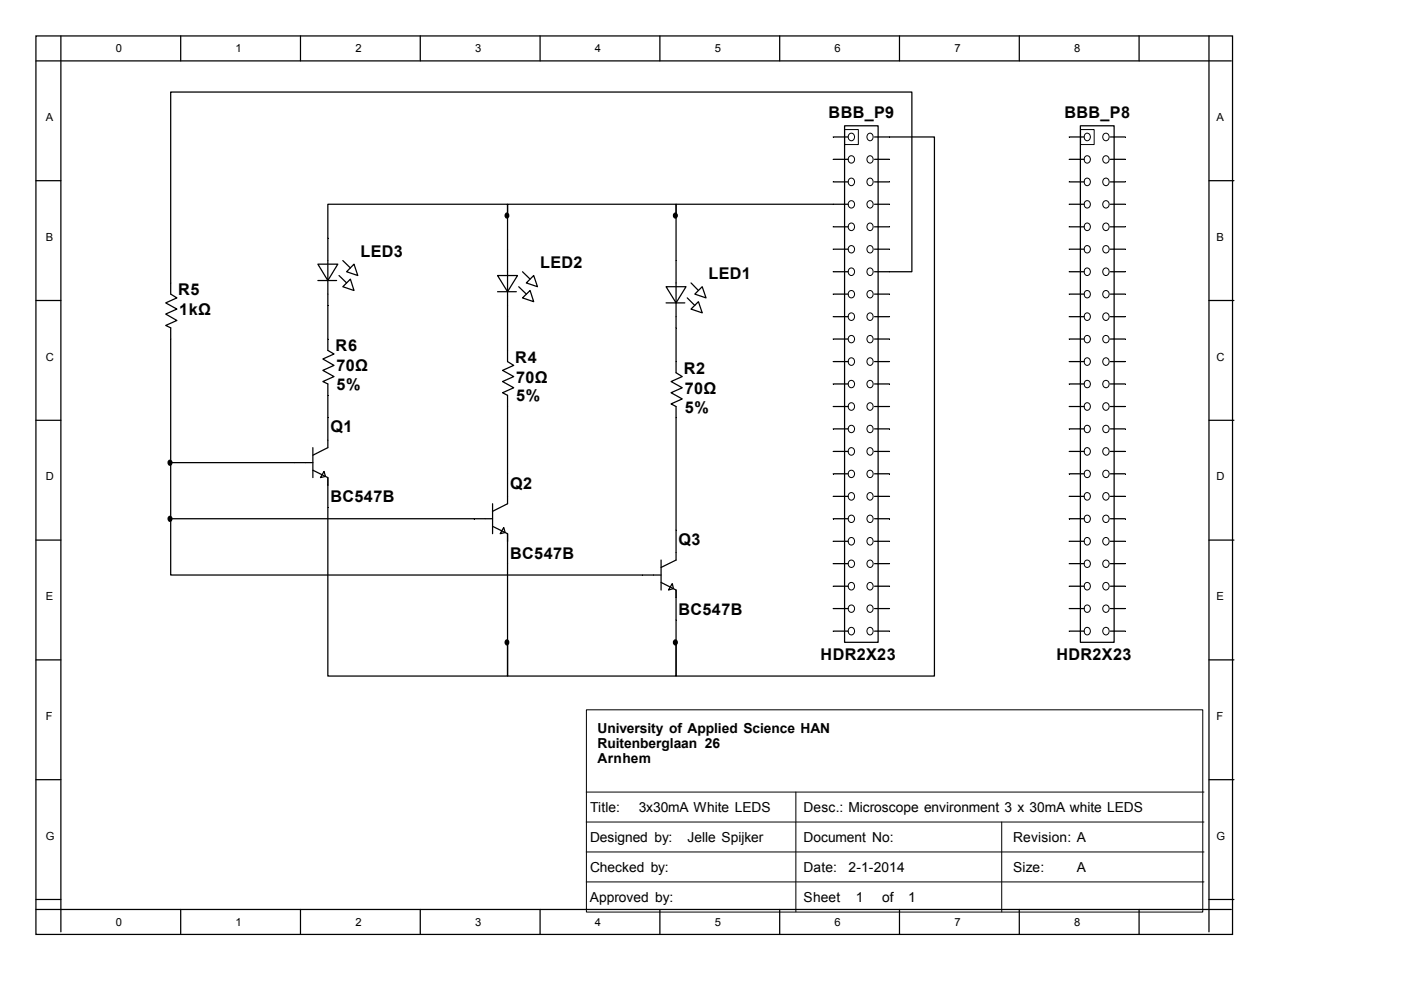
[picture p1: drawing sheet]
<svg xmlns="http://www.w3.org/2000/svg" width="297mm" height="210mm" viewBox="0 0 297 210" stroke-linecap="round" stroke-linejoin="round" font-family="sans-serif">
<g fill="none" stroke="#000" stroke-width=".26">
<path d="M7.6 7.6h253.7v190.5h-253.7zM7.6 12.9h253.5M12.9 7.6v190M38.3 7.6v5.3M63.7 7.6v5.3M89.1 7.6v5.3M114.5 7.6v5.3M139.9 7.6v5.3M165.3 7.6v5.3M190.7 7.6v5.3M216.1 7.6v5.3M241.5 7.6v5.3"/>
<path d="M256.3 7.6v190M7.6 38.3h5.3M256.3 38.3h5.3M7.6 63.7h5.3M143.3 76.7v2.3l1.3 .8-2.3 1.1 2.3 1.3-2.3 1.1 2.3 1.3-2.3 1 1 .6v2.4M256.3 63.7h5.3M7.6 89.1h5.3M256.3 89.1h5.3M7.6 114.5h5.3M256.3 114.5h5.3M7.6 139.9h5.3M256.3 139.9h5.3"/>
<path d="M7.6 165.3h5.3M256.3 165.3h5.3M7.6 190.7h5.3M7.6 192.8h253.5M38.3 192.8v5.3M63.7 192.8v5.3M89.1 192.8v5.3M114.5 192.8v5.3M139.9 192.8v5.3M165.3 192.8v5.3M190.7 192.8v5.3M216.1 192.8v5.3"/>
<path d="M241.5 192.8v5.3M256.3 190.7h5.3"/>
</g>
<path d="M141.2 60.8h4.3l-2.2 3.4z" fill="#fff"/>
<path d="M143.3 55.2v14.3M146.5 60l1.6 1.6M107.6 74.3v2.4l1.3 .8-2.4 1 2.4 1.3-2.4 1.1 2.4 1.3-2.4 1.1 1.1 .5v2.4M141.2 60.8h4.3l-2.2 3.4zM141.2 64.2h4M145.7 63.2l1.6 1.6M146.5 65.5l1.6-1.5 .8 2.3zM147.3 62.4l1.6-1.6 .8 2.4z" fill="none" stroke="#000" stroke-width=".26"/>
<path d="M105.5 58.4h4.2l-2.1 3.4z" fill="#fff"/>
<path d="M36.2 60v2.4l1.3 .8-2.4 1 2.4 1.3-2.4 1.1 2.4 1.3-2.4 1.1 1.1 .5v2.4M105.5 58.4h4.2l-2.1 3.4zM107.6 52.8v14.3M110.8 57.6l1.6 1.6M111.6 60l1.6-1.6 .8 2.4zM69.5 71.9v2.4l1.3 .8-2.4 1 2.4 1.4-2.4 1 2.4 1.3-2.4 1.1 1.1 .5v2.4M105.5 61.8h4M110 60.8l1.6 1.6M110.8 63.2l1.6-1.6 .8 2.4z" fill="none" stroke="#000" stroke-width=".26"/>
<path d="M67.4 56h4.2l-2.1 3.5z" fill="#fff"/>
<path d="M67.4 56h4.2l-2.1 3.5zM67.4 59.5h4M69.5 50.5v14.3M71.9 58.4l1.6 1.6M72.7 55.2l1.6 1.6M75.1 56l.8 2.4-2.4-.8zM107.3 45.2a.47 .47 0 0 1 .6 .5 .47 .47 0 0 1-.6 .5 .64 .64 0 0 1 0-1zM72.7 60.8l1.6-1.6 .8 2.4zM64.8 98.1h1.5M66.3 94.9v6.4M69.5 93.3v1.6l-3.2 1.6M69.5 101.3v1.6" fill="none" stroke="#000" stroke-width=".26"/>
<path d="M107.3 45.2a.47 .47 0 0 1 .6 .5 .47 .47 0 0 1-.6 .5 .64 .64 0 0 1 0-1z" fill-rule="evenodd" fill="#000"/>
<path d="M68.7 99.9l.3 1.1-1.1 .3z" fill="#fff"/>
<path d="M62.4 98.1h2.4M66.3 99.7l3.2 1.6v6.3M68.7 99.9l.3 1.1-1.1 .3zM69.5 88.6v4.7M102.9 110h1.5M104.4 106.8v6.4M107.6 105.2v1.6l-3.2 1.6M107.6 113.2v1.6" fill="none" stroke="#000" stroke-width=".26"/>
<path d="M106.8 111.8l.3 1.1-1.1 .3z" fill="#fff"/>
<path d="M100.5 110h2.4M104.4 111.6l3.2 1.6v6.3M106.8 111.8l.3 1.1-1.1 .3zM107.6 100.5v4.7M140.2 118.7v6.4M143.3 117.1v1.6l-3.1 1.6M138.6 121.9h1.6M143.3 125.1v1.6" fill="none" stroke="#000" stroke-width=".26"/>
<path d="M142.5 123.7l.3 1.1-1.1 .3z" fill="#fff"/>
<g fill="none" stroke="#000" stroke-width=".26">
<path d="M176.7 38.6h3.1M176.7 33.8h3.1M176.7 29h3.1M179.1 26.7h7.1v109.5h-7.1zM185.4 29h12.7v114.3h-54.8v-7.1M185.4 38.6h3.2M185.4 33.8h3.2M226.7 38.6h3.2M226.7 33.8h3.2M226.7 29h3.2M229.1 26.7h7.1v109.5h-7.1zM235.4 38.6h3.2"/>
<path d="M235.4 33.8h3.2M235.4 29h3.2M107.6 45.7v-2.4h-38.1v7.2M107.6 45.7v-2.4h35.7v2.4M107.6 45.7v7.1M143 45.2a.47 .47 0 0 1 .6 .5 .47 .47 0 0 1-.6 .5 .61 .61 0 0 1 0-1zM143.3 45.7v9.5M176.7 57.6h3.1M176.7 52.8h3.1M176.7 48.1h3.1M179.8 43.3h-36.5v2.4M185.4 57.6h7.9v-38.1h-157.1v40.5"/>
<path d="M185.4 52.8h3.2M185.4 48.1h3.2M185.4 43.3h3.2M226.7 57.6h3.2M226.7 52.8h3.2M226.7 48.1h3.2M226.7 43.3h3.2M235.4 57.6h3.2M235.4 52.8h3.2M235.4 48.1h3.2M235.4 43.3h3.2M36.2 71.9v38.1"/>
<path d="M69.5 64.8v7.1M107.6 67.1v7.2M143.3 69.5v7.2M176.7 76.7h3.1M176.7 71.9h3.1M176.7 67.1h3.1M176.7 62.4h3.1M185.4 76.7h3.2M185.4 71.9h3.2M185.4 67.1h3.2M185.4 62.4h3.2M226.7 76.7h3.2"/>
<path d="M226.7 71.9h3.2M226.7 67.1h3.2M226.7 62.4h3.2M235.4 76.7h3.2M235.4 71.9h3.2M235.4 67.1h3.2M235.4 62.4h3.2M35.8 97.6a.48 .48 0 0 1 .6 .5 .48 .48 0 0 1-.6 .5 .65 .65 0 0 1 0-1zM36.2 98.1h26.2M69.5 83.8v4.8M107.6 86.2v14.3M143.3 88.6v28.5"/>
<path d="M176.7 95.7h3.1M176.7 90.9h3.1M176.7 86.2h3.1M176.7 81.4h3.1M185.4 95.7h3.2M185.4 90.9h3.2M185.4 86.2h3.2M185.4 81.4h3.2M226.7 95.7h3.2M226.7 90.9h3.2M226.7 86.2h3.2M226.7 81.4h3.2"/>
<path d="M235.4 95.7h3.2M235.4 90.9h3.2M235.4 86.2h3.2M235.4 81.4h3.2M35.8 109.5a.48 .48 0 0 1 .6 .5 .48 .48 0 0 1-.6 .5 .65 .65 0 0 1 0-1zM36.2 110v11.9h102.4M36.2 110h64.3M69.5 107.6v35.7h38.1v-7.1M107.6 119.5v16.7M176.7 110h3.1M176.7 119.5h3.1M176.7 114.8h3.1"/>
<path d="M176.7 105.2h3.1M176.7 100.5h3.1M185.4 110h3.2M185.4 119.5h3.2M185.4 114.8h3.2M185.4 105.2h3.2M185.4 100.5h3.2M226.7 110h3.2M226.7 119.5h3.2M226.7 114.8h3.2M226.7 105.2h3.2M226.7 100.5h3.2"/>
<path d="M235.4 110h3.2M235.4 119.5h3.2M235.4 114.8h3.2M235.4 105.2h3.2M235.4 100.5h3.2M107.3 135.7a.47 .47 0 0 1 .6 .5 .47 .47 0 0 1-.6 .5 .65 .65 0 0 1 0-1zM107.6 136.2v7.1h35.7v-7.1M140.2 123.5l3.1 1.6v11.1M142.5 123.7l.3 1.1-1.1 .3zM143 135.7a.48 .48 0 0 1 .6 .5 .48 .48 0 0 1-.6 .5 .62 .62 0 0 1 0-1zM176.7 133.8h3.1M176.7 129h3.1"/>
<path d="M176.7 124.3h3.1M185.4 133.8h3.2M185.4 129h3.2M185.4 124.3h3.2M226.7 133.8h3.2M226.7 129h3.2M226.7 124.3h3.2M235.4 133.8h3.2M235.4 129h3.2M235.4 124.3h3.2"/>
</g>
<g fill="#000">
<path d="M143 45.2a.47 .47 0 0 1 .6 .5 .47 .47 0 0 1-.6 .5 .61 .61 0 0 1 0-1z" fill-rule="evenodd"/>
<path d="M35.8 97.6a.48 .48 0 0 1 .6 .5 .48 .48 0 0 1-.6 .5 .65 .65 0 0 1 0-1z" fill-rule="evenodd"/>
<path d="M35.8 109.5a.48 .48 0 0 1 .6 .5 .48 .48 0 0 1-.6 .5 .65 .65 0 0 1 0-1z" fill-rule="evenodd"/>
<path d="M107.3 135.7a.47 .47 0 0 1 .6 .5 .47 .47 0 0 1-.6 .5 .65 .65 0 0 1 0-1z" fill-rule="evenodd"/>
<path d="M143 135.7a.48 .48 0 0 1 .6 .5 .48 .48 0 0 1-.6 .5 .62 .62 0 0 1 0-1z" fill-rule="evenodd"/>
</g>
<g fill="none" stroke="#000" stroke-width=".21">
<path d="M179.1 27.5h2.9v3.1h-2.9zM180 28.5a.72 .72 0 0 1 1 0 .72 .72 0 0 1 0 1 .72 .72 0 0 1-1 .1 .92 .92 0 0 1 0-1.1zM180 38a.72 .72 0 0 1 1 .1 .72 .72 0 0 1 0 .9 .72 .72 0 0 1-1 .1 .92 .92 0 0 1 0-1.1zM184 28.5a.76 .76 0 0 1 1.1 .2 .76 .76 0 0 1-.4 1.1 .77 .77 0 0 1-.9-.4 .77 .77 0 0 1 .2-.9zM184 33.2a.7 .7 0 0 1 .9 .1 .7 .7 0 0 1 0 1 .7 .7 0 0 1-.9 .1 .89 .89 0 0 1 0-1.2zM184 38a.76 .76 0 0 1 1.1 .2 .76 .76 0 0 1-.4 1.1 .77 .77 0 0 1-.9-.4 .77 .77 0 0 1 .2-.9zM229.1 27.5h2.9v3.1h-2.9zM230 28.5a.71 .71 0 0 1 1 .1 .71 .71 0 0 1 0 .9 .71 .71 0 0 1-1 .1 1.01 1.01 0 0 1 0-1.1zM230 33.2a.71 .71 0 0 1 1 .1 .71 .71 0 0 1 0 1 .71 .71 0 0 1-1 .1 .98 .98 0 0 1 0-1.2zM230 38a.71 .71 0 0 1 1 .1 .71 .71 0 0 1 0 .9 .71 .71 0 0 1-1 .1 1.01 1.01 0 0 1 0-1.1zM234 28.5a.72 .72 0 0 1 1 0 .72 .72 0 0 1 0 1 .72 .72 0 0 1-1 .1 .92 .92 0 0 1 0-1.1zM234 38a.72 .72 0 0 1 1 .1 .72 .72 0 0 1 0 .9 .72 .72 0 0 1-1 .1 .92 .92 0 0 1 0-1.1z"/>
<path d="M180 47.5a.72 .72 0 0 1 1 .1 .72 .72 0 0 1 0 1 .72 .72 0 0 1-1 .1 .92 .92 0 0 1 0-1.2zM180 57a.72 .72 0 0 1 1 .1 .72 .72 0 0 1 0 1 .72 .72 0 0 1-1 .1 .92 .92 0 0 1 0-1.2zM184 42.8a.7 .7 0 0 1 .9 .1 .7 .7 0 0 1 0 .9 .7 .7 0 0 1-.9 .1 .89 .89 0 0 1 0-1.1zM184 47.5a.76 .76 0 0 1 1.1 .2 .76 .76 0 0 1-.4 1.1 .77 .77 0 0 1-.9-.3 .77 .77 0 0 1 .2-1zM184 52.3a.7 .7 0 0 1 .9 .1 .7 .7 0 0 1 0 .9 .7 .7 0 0 1-.9 .1 .89 .89 0 0 1 0-1.1zM184 57a.76 .76 0 0 1 1.1 .3 .76 .76 0 0 1-.4 1.1 .77 .77 0 0 1-.9-.4 .77 .77 0 0 1 .2-1zM230 42.8a.71 .71 0 0 1 1 0 .71 .71 0 0 1 0 1 .71 .71 0 0 1-1 .1 .98 .98 0 0 1 0-1.1zM230 47.5a.71 .71 0 0 1 1 .1 .71 .71 0 0 1 0 1 .71 .71 0 0 1-1 .1 1.01 1.01 0 0 1 0-1.2zM230 52.3a.71 .71 0 0 1 1 .1 .71 .71 0 0 1 0 .9 .71 .71 0 0 1-1 .1 .98 .98 0 0 1 0-1.1zM230 57a.71 .71 0 0 1 1 .1 .71 .71 0 0 1 0 1 .71 .71 0 0 1-1 .1 1.01 1.01 0 0 1 0-1.2zM234 47.5a.72 .72 0 0 1 1 .1 .72 .72 0 0 1 0 1 .72 .72 0 0 1-1 .1 .92 .92 0 0 1 0-1.2zM234 57a.72 .72 0 0 1 1 .1 .72 .72 0 0 1 0 1 .72 .72 0 0 1-1 .1 .92 .92 0 0 1 0-1.2z"/>
<path d="M180 66.6a.72 .72 0 0 1 1 0 .72 .72 0 0 1 0 1 .72 .72 0 0 1-1 .1 .92 .92 0 0 1 0-1.1zM180 76.1a.72 .72 0 0 1 1 .1 .72 .72 0 0 1 0 .9 .72 .72 0 0 1-1 .1 .92 .92 0 0 1 0-1.1zM184 61.8a.7 .7 0 0 1 .9 .1 .7 .7 0 0 1 0 .9 .7 .7 0 0 1-.9 .1 .89 .89 0 0 1 0-1.1zM184 66.6a.76 .76 0 0 1 1.1 .2 .76 .76 0 0 1-.4 1.1 .77 .77 0 0 1-.9-.4 .77 .77 0 0 1 .2-.9zM184 71.3a.7 .7 0 0 1 .9 .1 .7 .7 0 0 1 0 1 .7 .7 0 0 1-.9 .1 .89 .89 0 0 1 0-1.2zM184 76.1a.76 .76 0 0 1 1.1 .2 .76 .76 0 0 1-.4 1.1 .77 .77 0 0 1-.9-.4 .77 .77 0 0 1 .2-.9zM230 61.8a.71 .71 0 0 1 1 .1 .71 .71 0 0 1 0 1 .71 .71 0 0 1-1 0 .98 .98 0 0 1 0-1.1zM230 66.6a.71 .71 0 0 1 1 .1 .71 .71 0 0 1 0 .9 .71 .71 0 0 1-1 .1 1.01 1.01 0 0 1 0-1.1zM230 71.3a.71 .71 0 0 1 1 .1 .71 .71 0 0 1 0 1 .71 .71 0 0 1-1 .1 .98 .98 0 0 1 0-1.2zM230 76.1a.71 .71 0 0 1 1 .1 .71 .71 0 0 1 0 .9 .71 .71 0 0 1-1 .1 1.01 1.01 0 0 1 0-1.1zM234 66.6a.72 .72 0 0 1 1 0 .72 .72 0 0 1 0 1 .72 .72 0 0 1-1 .1 .92 .92 0 0 1 0-1.1zM234 76.1a.72 .72 0 0 1 1 .1 .72 .72 0 0 1 0 .9 .72 .72 0 0 1-1 .1 .92 .92 0 0 1 0-1.1z"/>
<path d="M180 85.6a.72 .72 0 0 1 1 .1 .72 .72 0 0 1 0 1 .72 .72 0 0 1-1 .1 .92 .92 0 0 1 0-1.2zM180 95.1a.72 .72 0 0 1 1 .1 .72 .72 0 0 1 0 1 .72 .72 0 0 1-1 .1 .92 .92 0 0 1 0-1.2zM184 80.9a.7 .7 0 0 1 .9 .1 .7 .7 0 0 1 0 .9 .7 .7 0 0 1-.9 .1 .89 .89 0 0 1 0-1.1zM184 85.6a.76 .76 0 0 1 1.1 .2 .76 .76 0 0 1-.4 1.1 .77 .77 0 0 1-.9-.3 .77 .77 0 0 1 .2-1zM184 90.4a.7 .7 0 0 1 .9 .1 .7 .7 0 0 1 0 .9 .7 .7 0 0 1-.9 .1 .89 .89 0 0 1 0-1.1zM184 95.1a.76 .76 0 0 1 1.1 .3 .76 .76 0 0 1-.4 1.1 .77 .77 0 0 1-.9-.4 .77 .77 0 0 1 .2-1zM184 99.9a.7 .7 0 0 1 .9 .1 .7 .7 0 0 1 0 .9 .7 .7 0 0 1-.9 .1 .89 .89 0 0 1 0-1.1zM230 80.9a.71 .71 0 0 1 1 0 .71 .71 0 0 1 0 1 .71 .71 0 0 1-1 .1 .98 .98 0 0 1 0-1.1zM230 85.6a.71 .71 0 0 1 1 .1 .71 .71 0 0 1 0 1 .71 .71 0 0 1-1 .1 1.01 1.01 0 0 1 0-1.2zM230 90.4a.71 .71 0 0 1 1 .1 .71 .71 0 0 1 0 .9 .71 .71 0 0 1-1 .1 .98 .98 0 0 1 0-1.1zM230 95.1a.71 .71 0 0 1 1 .1 .71 .71 0 0 1 0 1 .71 .71 0 0 1-1 .1 1.01 1.01 0 0 1 0-1.2zM230 99.9a.71 .71 0 0 1 1 .1 .71 .71 0 0 1 0 1 .71 .71 0 0 1-1 0 .98 .98 0 0 1 0-1.1z"/>
<path d="M234 85.6a.72 .72 0 0 1 1 .1 .72 .72 0 0 1 0 1 .72 .72 0 0 1-1 .1 .92 .92 0 0 1 0-1.2zM234 95.1a.72 .72 0 0 1 1 .1 .72 .72 0 0 1 0 1 .72 .72 0 0 1-1 .1 .92 .92 0 0 1 0-1.2zM180 104.7a.72 .72 0 0 1 1 0 .72 .72 0 0 1 0 1 .72 .72 0 0 1-1 .1 .92 .92 0 0 1 0-1.1zM180 114.2a.72 .72 0 0 1 1 .1 .72 .72 0 0 1 0 .9 .72 .72 0 0 1-1 .1 .92 .92 0 0 1 0-1.1zM184 104.7a.76 .76 0 0 1 1.1 .2 .76 .76 0 0 1-.4 1.1 .77 .77 0 0 1-.9-.4 .77 .77 0 0 1 .2-.9zM184 109.4a.7 .7 0 0 1 .9 .1 .7 .7 0 0 1 0 1 .7 .7 0 0 1-.9 .1 .89 .89 0 0 1 0-1.2zM184 114.2a.76 .76 0 0 1 1.1 .2 .76 .76 0 0 1-.4 1.1 .77 .77 0 0 1-.9-.4 .77 .77 0 0 1 .2-.9zM184 119a.7 .7 0 0 1 .9 .1 .7 .7 0 0 1 0 .9 .7 .7 0 0 1-.9 .1 .89 .89 0 0 1 0-1.1zM230 104.7a.71 .71 0 0 1 1 .1 .71 .71 0 0 1 0 .9 .71 .71 0 0 1-1 .1 1.01 1.01 0 0 1 0-1.1zM230 109.4a.71 .71 0 0 1 1 .1 .71 .71 0 0 1 0 1 .71 .71 0 0 1-1 .1 .98 .98 0 0 1 0-1.2zM230 114.2a.71 .71 0 0 1 1 .1 .71 .71 0 0 1 0 .9 .71 .71 0 0 1-1 .1 1.01 1.01 0 0 1 0-1.1zM230 119a.71 .71 0 0 1 1 0 .71 .71 0 0 1 0 1 .71 .71 0 0 1-1 .1 .98 .98 0 0 1 0-1.1z"/>
<path d="M234 104.7a.72 .72 0 0 1 1 0 .72 .72 0 0 1 0 1 .72 .72 0 0 1-1 .1 .92 .92 0 0 1 0-1.1zM234 114.2a.72 .72 0 0 1 1 .1 .72 .72 0 0 1 0 .9 .72 .72 0 0 1-1 .1 .92 .92 0 0 1 0-1.1zM180 123.7a.72 .72 0 0 1 1 .1 .72 .72 0 0 1 0 1 .72 .72 0 0 1-1 .1 .92 .92 0 0 1 0-1.2zM180 133.2a.72 .72 0 0 1 1 .1 .72 .72 0 0 1 0 1 .72 .72 0 0 1-1 .1 .92 .92 0 0 1 0-1.2zM184 133.2a.76 .76 0 0 1 1.1 .3 .76 .76 0 0 1-.4 1.1 .77 .77 0 0 1-.9-.4 .77 .77 0 0 1 .2-1zM184 128.5a.7 .7 0 0 1 .9 .1 .7 .7 0 0 1 0 .9 .7 .7 0 0 1-.9 .1 .89 .89 0 0 1 0-1.1zM184 123.7a.76 .76 0 0 1 1.1 .2 .76 .76 0 0 1-.4 1.1 .77 .77 0 0 1-.9-.3 .77 .77 0 0 1 .2-1zM230 123.7a.71 .71 0 0 1 1 .1 .71 .71 0 0 1 0 1 .71 .71 0 0 1-1 .1 1.01 1.01 0 0 1 0-1.2zM230 128.5a.71 .71 0 0 1 1 .1 .71 .71 0 0 1 0 .9 .71 .71 0 0 1-1 .1 .98 .98 0 0 1 0-1.1zM230 133.2a.71 .71 0 0 1 1 .1 .71 .71 0 0 1 0 1 .71 .71 0 0 1-1 .1 1.01 1.01 0 0 1 0-1.2zM234 133.2a.72 .72 0 0 1 1 .1 .72 .72 0 0 1 0 1 .72 .72 0 0 1-1 .1 .92 .92 0 0 1 0-1.2zM234 123.7a.72 .72 0 0 1 1 .1 .72 .72 0 0 1 0 1 .72 .72 0 0 1-1 .1 .92 .92 0 0 1 0-1.2z"/>
<path d="M124.3 150.5h130.7v42.9h-130.7zM124.3 167.9h131M124.3 174.3h131M168.7 167.9v25.4M212.4 174.3v19M124.3 180.6h131M124.3 187h131"/>
<circle cx="180.5" cy="33.8" r=".73"/>
<circle cx="234.4" cy="33.8" r=".73"/>
<circle cx="180.5" cy="43.3" r=".73"/>
<circle cx="180.5" cy="52.8" r=".73"/>
<circle cx="234.4" cy="43.3" r=".73"/>
<circle cx="234.4" cy="52.8" r=".73"/>
<circle cx="180.5" cy="62.3" r=".73"/>
<circle cx="180.5" cy="71.9" r=".73"/>
<circle cx="234.4" cy="62.3" r=".73"/>
<circle cx="234.4" cy="71.9" r=".73"/>
<circle cx="180.5" cy="90.9" r=".73"/>
<circle cx="180.5" cy="81.4" r=".73"/>
<circle cx="234.4" cy="90.9" r=".73"/>
<circle cx="234.4" cy="81.4" r=".73"/>
<circle cx="180.5" cy="119.5" r=".73"/>
<circle cx="180.5" cy="100.4" r=".73"/>
<circle cx="180.5" cy="110" r=".73"/>
<circle cx="234.4" cy="119.5" r=".73"/>
<circle cx="234.4" cy="100.4" r=".73"/>
<circle cx="234.4" cy="110" r=".73"/>
<circle cx="180.5" cy="129" r=".73"/>
<circle cx="234.4" cy="129" r=".73"/>
</g>
<g font-size="3.4">
<text x="175.7" y="25">BBB_P9</text>
<text x="225.7" y="25">BBB_P8</text>
<text x="76.4" y="54.4">LED3</text>
<text x="114.5" y="56.8">LED2</text>
<text x="150.2" y="59.2">LED1</text>
<text x="37.8" y="62.6">R5</text>
<text x="38" y="66.8">1kΩ</text>
<text x="71.2" y="74.5">R6</text>
<text x="109.3" y="76.9">R4</text>
<text x="71.3" y="78.7">70Ω</text>
<text x="71.3" y="82.7">5%</text>
<text x="109.4" y="81.1">70Ω</text>
<text x="145" y="79.3">R2</text>
<text x="145.2" y="83.5">70Ω</text>
<text x="109.4" y="85">5%</text>
<text x="145.2" y="87.5">5%</text>
<text x="70.1" y="91.7">Q1</text>
<text x="70.1" y="106.5">BC547B</text>
<text x="108.2" y="103.6">Q2</text>
<text x="108.2" y="118.4">BC547B</text>
<text x="143.8" y="115.5">Q3</text>
<text x="143.8" y="130.3">BC547B</text>
<text x="174" y="139.9">HDR2X23</text>
<text x="224" y="139.9">HDR2X23</text>
</g>
<g font-size="2.9">
<text x="126.7" y="155.5">University of Applied Science HAN</text>
<text x="126.7" y="158.7">Ruitenberglaan 26</text>
<text x="126.7" y="161.8">Arnhem</text>
<text x="125.1" y="172.2">Title:</text>
<text x="135.4" y="172.2">3x30mA White LEDS</text>
<text x="170.3" y="172.2">Desc.: Microscope environment 3 x 30mA white LEDS</text>
<text x="125.1" y="178.5">Designed by:</text>
<text x="145.8" y="178.5">Jelle Spijker</text>
<text x="170.3" y="178.5">Document No:</text>
<text x="214.8" y="178.5">Revision: A</text>
<text x="125.1" y="184.9">Checked by:</text>
<text x="170.3" y="184.9">Date:</text>
<text x="179.9" y="184.9">2-1-2014</text>
<text x="214.8" y="184.9">Size:</text>
<text x="228.3" y="184.9">A</text>
<text x="125.1" y="191.2">Approved by:</text>
<text x="170.3" y="191.2">Sheet</text>
<text x="181.4" y="191.2">1</text>
<text x="187" y="191.2">of</text>
<text x="192.6" y="191.2">1</text>
</g>
<g font-size="2.4">
<text x="24.6" y="11.1">0</text>
<text x="50" y="11.1">1</text>
<text x="75.4" y="11.1">2</text>
<text x="100.8" y="11.1">3</text>
<text x="126.2" y="11.1">4</text>
<text x="151.6" y="11.1">5</text>
<text x="177" y="11.1">6</text>
<text x="202.4" y="11.1">7</text>
<text x="227.8" y="11.1">8</text>
<text x="9.7" y="25.7">A</text>
<text x="257.9" y="25.7">A</text>
<text x="9.7" y="51.1">B</text>
<text x="257.9" y="51.1">B</text>
<text x="9.7" y="76.5">C</text>
<text x="257.9" y="76.5">C</text>
<text x="9.7" y="101.9">D</text>
<text x="257.9" y="101.9">D</text>
<text x="9.7" y="127.3">E</text>
<text x="257.9" y="127.3">E</text>
<text x="9.7" y="152.7">F</text>
<text x="257.9" y="152.7">F</text>
<text x="9.7" y="178.1">G</text>
<text x="257.9" y="178.1">G</text>
<text x="24.6" y="196.3">0</text>
<text x="50" y="196.3">1</text>
<text x="75.4" y="196.3">2</text>
<text x="100.8" y="196.3">3</text>
<text x="126.2" y="196.3">4</text>
<text x="151.6" y="196.3">5</text>
<text x="177" y="196.3">6</text>
<text x="202.4" y="196.3">7</text>
<text x="227.8" y="196.3">8</text>
</g>
</svg>
